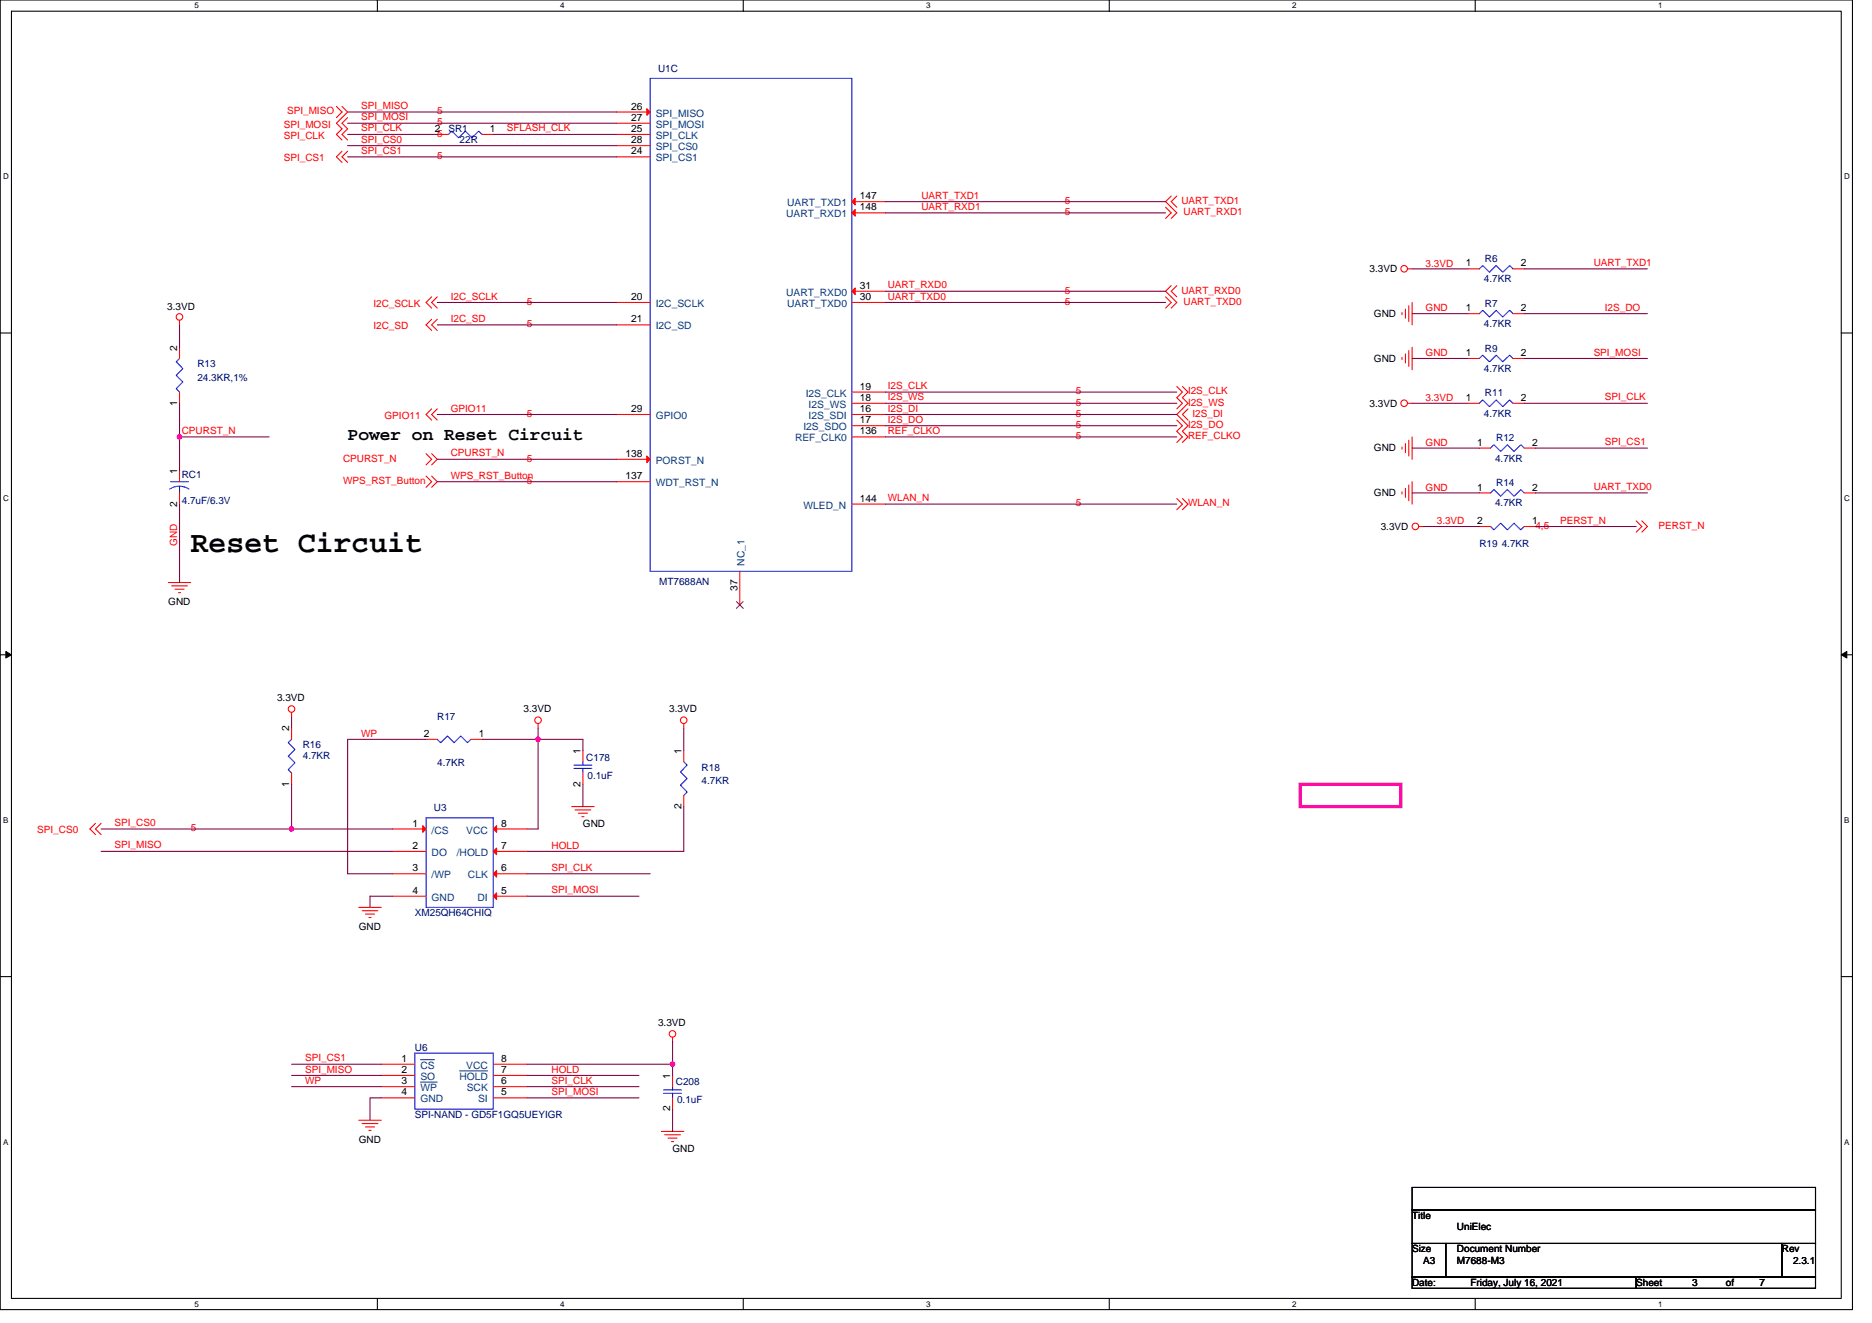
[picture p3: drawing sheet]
<svg xmlns="http://www.w3.org/2000/svg" width="297mm" height="210mm" viewBox="0 0 297 210" stroke-linecap="round" stroke-linejoin="round" font-family="sans-serif">
<path d="M0 0h293.9v207.9h-293.9zM1.8 1.8h290.4v204.3h-290.4z" fill="none" stroke="#000" stroke-width=".17"/>
<g fill="#fff">
<path d="M30.8 .2h.7v1.4h-.7z"/>
<path d="M30.8 206.3h.7v1.4h-.7z"/>
</g>
<path d="M59.9 0v1.8M59.9 206.1v1.8" fill="none" stroke="#000" stroke-width=".17"/>
<g fill="#fff">
<path d="M88.9 .2h.7v1.4h-.7z"/>
<path d="M88.9 206.3h.7v1.4h-.7z"/>
</g>
<path d="M117.9 0v1.8M117.9 206.1v1.8" fill="none" stroke="#000" stroke-width=".17"/>
<g fill="#fff">
<path d="M147 .2h.7v1.4h-.7z"/>
<path d="M147 206.3h.7v1.4h-.7z"/>
</g>
<path d="M176 0v1.8M176 206.1v1.8" fill="none" stroke="#000" stroke-width=".17"/>
<g fill="#fff">
<path d="M205 .2h.7v1.4h-.7z"/>
<path d="M205 206.3h.7v1.4h-.7z"/>
</g>
<path d="M234.1 0v1.8M234.1 206.1v1.8" fill="none" stroke="#000" stroke-width=".17"/>
<g fill="#fff">
<path d="M263.1 .2h.7v1.4h-.7z"/>
<path d="M263.1 206.3h.7v1.4h-.7z"/>
<path d="M.5 27.3h.9v1.4h-.9z"/>
<path d="M292.6 27.3h.9v1.4h-.9z"/>
<path d="M.5 78.4h.9v1.4h-.9z"/>
<path d="M292.6 78.4h.9v1.4h-.9z"/>
</g>
<path d="M0 52.9h1.8M292.2 52.9h1.7" fill="none" stroke="#000" stroke-width=".17"/>
<g fill="#fff">
<path d="M.5 129.5h.8v1.4h-.8z"/>
<path d="M292.6 129.5h.9v1.4h-.9z"/>
</g>
<path d="M0 103.9h1.8M292.2 103.9h1.7" fill="none" stroke="#000" stroke-width=".17"/>
<path d="M.9 103.4l.9 .5-.9 .5zM292.2 103.9l.8-.5v1z" fill="#000" stroke="#000" stroke-width=".16"/>
<g fill="#fff">
<path d="M.5 180.5h.8v1.4h-.8z"/>
<path d="M292.6 180.5h.9v1.4h-.9z"/>
</g>
<path d="M0 155h1.8M292.2 155h1.7M224.1 188.5h64v3.5h-64zM224.1 192h64v5.4h-64zM224.1 197.4h5.3v5.3h-5.3zM229.4 197.4h53.3v5.3h-53.3zM282.7 197.4h5.4v5.3h-5.4zM224.1 202.7h35.5v1.8h-35.5zM259.6 202.7h28.5v1.8h-28.5z" fill="none" stroke="#000" stroke-width=".17"/>
<path d="M206.3 124.5h16v3.5h-16z" fill="none" stroke="#f0f" stroke-width=".53"/>
<g fill="none" stroke="#f00" stroke-width=".17">
<path d="M53.4 16.9l.9 .9-.9 .9M54.3 16.9l.9 .9-1.8 1.8 .9 .8-.9 .9 .9 .9M55.2 18.7l-.9 .9 .9 .8-.9 .9 .9 .9M97.8 17.8h5.4M97.8 19.6h5.4M54.3 24l-.9 .9 .9 .9M55.2 24l-.9 .9 .9 .9M69.4 21.3h1.8M76.5 21.3h1.8M97.8 21.3h5.4M97.8 23.1h5.4M97.8 24.9h5.4"/>
<path d="M135.2 32h5.3M135.2 33.8h5.3M185 32.9l.8 .9-.8 .9M185.8 31.1l-.8 .9 1.7 1.8-.9 .9M186.7 31.1l-.9 .9 .9 .9M28.5 50.8v.8M28.5 55.1v1.8M68.5 47.1l-.9 .9 .9 .9M68.5 50.7l-.9 .9 .9 .9M69.4 47.1l-.9 .9 .9 .9M69.4 50.7l-.9 .9 .9 .9M97.8 48h5.4"/>
<path d="M97.8 51.6h5.4M135.2 48h5.3M135.2 46.2h5.3M185 47.1l.8 .9-.8 .9M185.8 45.3l-.8 .9 1.7 1.8-.9 .9M186.7 45.3l-.9 .9 .9 .9M222.5 56.7v.4M222.5 49.6v.4M223 56.2v1.4M223 49.1v1.4M223.3 42.7h.8M223.5 55.6v2.5"/>
<path d="M223.5 48.5v2.5M224.1 55.1v3.6M224.1 48v3.6M233 56.9h1.7M233 49.8h1.7M233 42.7h1.7M240.1 56.9h1.7M240.1 49.8h1.7M240.1 42.7h1.7M28.5 74.7v1.8M28.5 78.2v1.8M28.5 62.2v1.8"/>
<path d="M67.6 75.6l.9 .9-.9 .8M67.6 72l.9 .9-.9 .9M68.5 64.9l-.9 .9 .9 .9M68.5 75.6l.9 .9-.9 .8M68.5 72l.9 .9-.9 .9M69.4 64.9l-.9 .9 .9 .9M97.8 65.8h5.4M97.8 72.9h5.4M97.8 76.5h5.4M135.2 65.8h5.3M135.2 64h5.3M135.2 67.6h5.3"/>
<path d="M135.2 62.2h5.3M135.2 69.3h5.3M186.7 66.7l.9 .9-.9 .9 .9 .8-.9 .9M186.7 61.3l.9 .9-.9 .9 .9 .9-.9 .9M186.7 79.1l.9 .9-.9 .9M187.6 61.3l.9 .9-.9 .9 .9 .9-1.8 1.8 1.8 1.8-.9 .9 .9 .8-.9 .9M187.6 79.1l.9 .9-.9 .9M188.5 64.9l-.9 .9 .9 .9M222.5 71v.3M222.5 78.1v.3M223 70.4v1.4M223 77.5v1.5"/>
<path d="M223.3 64h.8M223.5 69.9v2.5M223.5 77v2.5M224.1 69.3v3.6M224.1 76.5v3.5M233 64h1.7M234.7 78.2h1.8M234.7 71.1h1.8M240.1 64h1.7M241.8 78.2h1.8M241.8 71.1h1.8M26.7 92.5h3.6"/>
<path d="M27.2 93h2.5M27.8 93.5h1.4M28.3 94.1h.4M117.4 90.7v5.3M135.2 80h5.3M225.1 83.6h.7M234.7 83.6h1.8M241.8 83.6h1.8M259.6 82.7l.9 .9-.9 .9M260.5 82.7l.9 .9-.9 .9M46.3 113.1v.7M46.3 115.6v1.7"/>
<path d="M67.6 117.3h1.8M74.7 117.3h1.8M85.4 114.9v.7M92.5 119.1v1.8M108.5 114.9v.7M108.5 119.1v1.8M15.2 130.7l-.9 .9 .9 .9M16 130.7l-.8 .9 .8 .9M46.3 122.7v1.8M62.3 131.6h5.3M62.3 135.1h5.3M62.3 138.7h5.3"/>
<path d="M78.3 131.6h5.3M78.3 135.1h5.3M78.3 138.7h5.3M90.7 128h3.6M91.2 128.5h2.5M91.8 129.1h1.4M92.3 129.6h.4M92.5 122.7v1.8M108.5 126.2v1.8M56.9 144h3.6M57.5 144.5h2.5M58 145.1h1.4"/>
<path d="M58.5 145.6h.4M62.3 142.2h5.3M78.3 142.2h5.3M56.9 177.8h3.6M57.5 178.3h2.5M58 178.9h1.4M58.5 179.4h.4M60.5 170.7h5.3M60.5 168.9h5.3M60.5 174.2h5.3M60.5 172.5h5.3M78.3 174.2h5.3"/>
<path d="M78.3 172.5h5.3M78.3 170.7h5.3M78.3 168.9h5.3M104.9 179.6h3.6M106.7 164.6v.8M106.7 170.7v1.8M106.7 174.2v1.8M105.5 180.1h2.5M106 180.6h1.4M106.5 181.2h.4"/>
<circle cx="28.5" cy="50.3" r=".52"/>
<circle cx="222.8" cy="42.7" r=".52"/>
<circle cx="222.8" cy="64" r=".52"/>
<circle cx="224.6" cy="83.6" r=".52"/>
<circle cx="46.3" cy="112.5" r=".52"/>
<circle cx="85.4" cy="114.3" r=".52"/>
<circle cx="108.5" cy="114.3" r=".52"/>
<circle cx="106.7" cy="164.1" r=".52"/>
</g>
<g fill="none" stroke="#00f" stroke-width=".17">
<path d="M103.2 12.4h32v78.3h-32zM71.2 21.3l.5-.5 1.1 1.1 1-1.1 1.1 1.1 1.1-1.1 .5 .5M28.5 56.9l-.5 .5 1 1.1-1 1.1 1 1-1 1.1 .5 .5M234.7 56.9l.6-.5 1 1 1.1-1 1.1 1 1-1 .6 .5M234.7 49.8l.6-.5 1 1 1.1-1 1.1 1 1-1 .6 .5M234.7 42.7l.6-.6 1 1.1 1.1-1.1 1.1 1.1 1-1.1 .6 .6M26.9 77.6a2.83 2.83 0 0 1 3.1 0M27.1 76.5h2.8M28.5 77.2v1M234.7 64l.6-.5 1 1 1.1-1 1.1 1 1-1 .6 .5M236.5 78.2l.5-.5 1.1 1.1 1.1-1.1 1 1.1 1.1-1.1 .5 .5M236.5 71.1l.5-.5 1.1 1 1.1-1 1 1 1.1-1 .5 .5"/>
<path d="M236.5 83.6l.5 .5 1.1-1.1 1.1 1.1 1-1.1 1.1 1.1 .5-.5M46.3 117.3l-.6 .6 1.1 1.1-1.1 1 1.1 1.1-1.1 1.1 .6 .5M69.4 117.3l.5 .6 1.1-1.1 1 1.1 1.1-1.1 1.1 1.1 .5-.6M67.6 129.8h10.7v14.2h-10.7zM91.1 121.4h2.8M91.1 122h2.8M92.5 122v.7M92.5 120.9v.5M108.5 120.9l.5 .5-1 1.1 1 1.1-1 1 1 1.1-.5 .5M65.8 167.1h12.5v8.9h-12.5zM105.3 173h2.8M105.3 173.5h2.8"/>
<path d="M106.7 173.5v.7M106.7 172.5v.5"/>
</g>
<path d="M66.7 168.2h2.3M66.7 171.7h2.7M72.9 170h4.5" fill="none" stroke="#004080" stroke-width=".16"/>
<g fill="#f00" stroke="#f00" stroke-width=".17">
<path d="M67.1 131l.5 .6-.5 .5z"/>
<path d="M78.3 131.6l.5-.6v1.1z"/>
<path d="M78.3 135.1l.5-.5v1.1z"/>
<path d="M78.3 138.7l.5-.5v1z"/>
<path d="M78.3 142.2l.5-.5v1.1z"/>
<path d="M102.6 17.3l.6 .5-.6 .5z"/>
<path d="M102.6 72.4l.6 .5-.6 .5z"/>
<path d="M135.2 46.2l.5-.5v1.1z"/>
<path d="M135.2 32l.5-.5v1z"/>
<path d="M135.2 33.8l.5-.5v1z"/>
</g>
<path d="M116.9 95.5l1 1.1M117.9 95.5l-1.1 1.1" fill="none" stroke="#804000" stroke-width=".16"/>
<g fill="none" stroke="#800040" stroke-width=".17">
<path d="M55.2 19.6h42.6M55.2 17.8h42.6M55.2 23.1h42.6M55.2 21.3h14.2M55.2 24.9h42.6M78.3 21.3h19.5M140.5 32h44.5M140.5 33.8h44.5M28.5 51.6v3.5M69.4 48h28.4M69.4 51.6h28.4M140.5 48h44.5"/>
<path d="M140.5 46.2h44.5M224.1 56.9h8.9M224.1 49.8h8.9M224.1 42.7h8.9M241.8 56.9h19.6M241.8 49.8h19.6M241.8 42.7h19.6M28.5 69.3h14.2M28.5 69.3v5.4M28.5 64v5.3M69.4 72.9h28.4M69.4 65.8h28.4"/>
<path d="M69.4 76.5h28.4M140.5 65.8h46.2M140.5 67.6h46.2M140.5 62.2h46.2M140.5 64h46.2M140.5 69.3h46.2M224.1 71.1h10.6M224.1 78.2h10.6M224.1 64h8.9M241.8 64h19.6M243.6 71.1h17.8M243.6 78.2h17.8"/>
<path d="M28.5 80v12.5M140.5 80h46.2M225.8 83.6h8.9M243.6 83.6h16M46.3 113.8v1.8M67.6 117.3h-12.4v21.4h7.1M76.5 117.3h8.9M85.4 117.3v14.3h-1.8M85.4 115.6v1.7M85.4 117.3h7.1v1.8M108.5 115.6v3.5M16 131.6h30.3"/>
<path d="M16 135.1h46.3M46.3 124.5v7.1M46.3 131.6h16M83.6 138.7h19.6M92.5 124.5v3.5M108.5 128v7.1h-24.9M62.3 142.2h-3.6v1.8M83.6 142.2h17.8M46.3 172.5h14.2M46.3 170.7h14.2M46.3 168.9h14.2M60.5 174.2h-1.8v3.6"/>
<path d="M83.6 170.7h17.8M83.6 172.5h17.8M83.6 174.2h17.8M83.6 168.9h23.1M106.7 165.4v3.5M106.7 176v3.6M106.7 168.9v1.8"/>
</g>
<g fill="#f0f" stroke="#f0f" stroke-width=".17">
<circle cx="85.4" cy="117.3" r=".35"/>
<circle cx="46.3" cy="131.6" r=".35"/>
<circle cx="106.7" cy="168.9" r=".35"/>
<circle cx="28.5" cy="69.3" r=".35"/>
</g>
<text font-size="4.8" x="30.3" y="87.6">Reset Circuit</text>
<text font-size="2.8" x="55.2" y="69.9">Power on Reset Circuit</text>
<g font-size="1.6" fill="#000080">
<text x="104.4" y="11.4">U1C</text>
<text x="71.2" y="21">SR1</text>
<text x="72.9" y="22.8">22R</text>
<text x="235.6" y="41.6">R6</text>
<text x="235.5" y="44.8">4.7KR</text>
<text x="235.5" y="51.9">4.7KR</text>
<text x="235.6" y="48.7">R7</text>
<text x="31.3" y="58.3">R13</text>
<text x="235.5" y="59">4.7KR</text>
<text x="235.6" y="55.8">R9</text>
<text x="31.3" y="60.5">24.3KR,1%</text>
<text x="235.6" y="62.9">R11</text>
<text x="235.5" y="66.1">4.7KR</text>
<text x="237.4" y="70">R12</text>
<text x="28.8" y="75.9">RC1</text>
<text x="237.2" y="73.3">4.7KR</text>
<text x="237.4" y="77.2">R14</text>
<text x="28.8" y="80">4.7uF/6.3V</text>
<text x="237.2" y="80.4">4.7KR</text>
<text x="234.7" y="86.8">R19 4.7KR</text>
<text x="104.6" y="92.8">MT7688AN</text>
<text x="48" y="118.8">R16</text>
<text x="69.4" y="114.3">R17</text>
<text x="48" y="120.5">4.7KR</text>
<text x="69.4" y="121.6">4.7KR</text>
<text x="93" y="120.7">C178</text>
<text x="93.2" y="123.6">0.1uF</text>
<text x="111.3" y="122.3">R18</text>
<text x="111.3" y="124.5">4.7KR</text>
<text x="68.9" y="128.7">U3</text>
<text x="65.8" y="145.4">XM25QH64CHIQ</text>
<text x="65.8" y="166.8">U6</text>
<text x="107.2" y="172.3">C208</text>
<text x="65.8" y="177.4">SPI-NAND - GD5F1GQ5UEYIGR</text>
<text x="107.4" y="175.1">0.1uF</text>
</g>
<g font-size="1.6" fill="#f00">
<text x="57.3" y="17.3">SPI_MISO</text>
<text x="45" y="20.3">SPI_MOSI</text>
<text x="45" y="22">SPI_CLK</text>
<text x="45.5" y="18.1">SPI_MISO</text>
<text x="57.3" y="22.6">SPI_CS0</text>
<text x="57.3" y="20.9">SPI_CLK</text>
<text x="57.3" y="19.1">SPI_MOSI</text>
<text x="69.4" y="19.9">5</text>
<text x="69.4" y="21.7">5</text>
<text x="69.4" y="18.1">5</text>
<text x="80.4" y="20.9">SFLASH_CLK</text>
<text x="45" y="25.6">SPI_CS1</text>
<text x="57.3" y="24.4">SPI_CS1</text>
<text x="69.4" y="25.3">5</text>
<text x="146.2" y="31.5">UART_TXD1</text>
<text x="146.2" y="33.3">UART_RXD1</text>
<text x="168.9" y="32.4">5</text>
<text x="168.9" y="34.1">5</text>
<text x="187.4" y="32.4">UART_TXD1</text>
<text x="187.8" y="34.1">UART_RXD1</text>
<text x="71.5" y="47.5">I2C_SCLK</text>
<text x="140.9" y="47.5">UART_TXD0</text>
<text x="140.9" y="45.8">UART_RXD0</text>
<text x="168.9" y="46.6">5</text>
<text x="187.4" y="46.6">UART_RXD0</text>
<text x="226.2" y="42.3">3.3VD</text>
<text x="252.9" y="42.2">UART_TXD1</text>
<text x="59.2" y="48.7">I2C_SCLK</text>
<text x="59.2" y="52.3">I2C_SD</text>
<text x="71.5" y="51.1">I2C_SD</text>
<text x="83.6" y="48.4">5</text>
<text x="83.6" y="51.9">5</text>
<text x="168.9" y="48.4">5</text>
<text x="187.8" y="48.4">UART_TXD0</text>
<text x="226.2" y="49.4">GND</text>
<text x="254.7" y="49.3">I2S_DO</text>
<text x="226.2" y="56.5">GND</text>
<text x="252.9" y="56.4">SPI_MOSI</text>
<text x="71.5" y="65.4">GPIO11</text>
<text x="140.9" y="65.3">I2S_DI</text>
<text x="140.9" y="61.8">I2S_CLK</text>
<text x="140.9" y="63.5">I2S_WS</text>
<text x="170.7" y="64.4">5</text>
<text x="170.7" y="62.6">5</text>
<text x="188.5" y="64.4">I2S_WS</text>
<text x="188.5" y="62.6">I2S_CLK</text>
<text x="226.2" y="63.6">3.3VD</text>
<text x="254.7" y="63.5">SPI_CLK</text>
<text x="28.8" y="68.9">CPURST_N</text>
<text x="61" y="66.5">GPIO11</text>
<text x="83.6" y="66.1">5</text>
<text x="140.9" y="67.1">I2S_DO</text>
<text x="140.9" y="68.9">REF_CLKO</text>
<text x="170.7" y="66.1">5</text>
<text x="170.7" y="67.9">5</text>
<text x="170.7" y="69.7">5</text>
<text x="188.5" y="67.9">I2S_DO</text>
<text x="188.5" y="69.7">REF_CLKO</text>
<text x="189.2" y="66.1">I2S_DI</text>
<text x="226.2" y="70.8">GND</text>
<text x="254.7" y="70.7">SPI_CS1</text>
<text x="54.4" y="76.8">WPS_RST_Button</text>
<text x="54.4" y="73.3">CPURST_N</text>
<text x="71.5" y="72.4">CPURST_N</text>
<text x="71.5" y="76">WPS_RST_Button</text>
<text x="83.6" y="73.3">5</text>
<text x="83.6" y="76.8">5</text>
<text x="226.2" y="77.9">GND</text>
<text x="252.9" y="77.8">UART_TXD0</text>
<text x="140.9" y="79.5">WLAN_N</text>
<text x="170.7" y="80.4">5</text>
<text x="188.5" y="80.4">WLAN_N</text>
<text x="228" y="83.2">3.3VD</text>
<text x="243.6" y="83.9">4,5</text>
<text x="247.5" y="83.1">PERST_N</text>
<text x="263.2" y="83.9">PERST_N</text>
<text x="28.1" y="86.6" transform="rotate(-90 28.1 86.6)">GND</text>
<text x="57.3" y="117">WP</text>
<text x="18.2" y="131.1">SPI_CS0</text>
<text x="30.3" y="131.9">5</text>
<text x="5.9" y="132.3">SPI_CS0</text>
<text x="18.2" y="134.7">SPI_MISO</text>
<text x="87.5" y="134.8">HOLD</text>
<text x="87.5" y="138.2">SPI_CLK</text>
<text x="87.5" y="141.8">SPI_MOSI</text>
<text x="48.4" y="172.1">WP</text>
<text x="48.4" y="170.2">SPI_MISO</text>
<text x="48.4" y="168.4">SPI_CS1</text>
<text x="87.5" y="170.3">HOLD</text>
<text x="87.5" y="172">SPI_CLK</text>
<text x="87.5" y="173.8">SPI_MOSI</text>
</g>
<g font-size="1.6">
<text x="100.1" y="17.4">26</text>
<text x="69" y="21">2</text>
<text x="77.7" y="21">1</text>
<text x="100.1" y="19.2">27</text>
<text x="100.1" y="21">25</text>
<text x="100.1" y="22.7">28</text>
<text x="100.1" y="24.5">24</text>
<text x="136.4" y="31.6">147</text>
<text x="136.4" y="33.4">148</text>
<text x="100.1" y="47.6">20</text>
<text x="136.4" y="47.6">30</text>
<text x="136.4" y="45.8">31</text>
<text x="217.3" y="43.2">3.3VD</text>
<text x="232.6" y="42.3">1</text>
<text x="241.3" y="42.3">2</text>
<text x="26.5" y="49.3">3.3VD</text>
<text x="100.1" y="51.2">21</text>
<text x="218" y="50.3">GND</text>
<text x="232.6" y="49.4">1</text>
<text x="241.3" y="49.4">2</text>
<text x="28.1" y="55.6" transform="rotate(-90 28.1 55.6)">2</text>
<text x="218" y="57.4">GND</text>
<text x="232.6" y="56.5">1</text>
<text x="241.3" y="56.5">2</text>
<text x="28.1" y="64.4" transform="rotate(-90 28.1 64.4)">1</text>
<text x="100.1" y="65.4">29</text>
<text x="136.4" y="63.6">18</text>
<text x="136.4" y="65.4">16</text>
<text x="136.4" y="61.8">19</text>
<text x="217.3" y="64.5">3.3VD</text>
<text x="232.6" y="63.6">1</text>
<text x="241.3" y="63.6">2</text>
<text x="136.4" y="69">136</text>
<text x="136.4" y="67.2">17</text>
<text x="218" y="71.6">GND</text>
<text x="234.4" y="70.7">1</text>
<text x="243.1" y="70.7">2</text>
<text x="28.1" y="75.2" transform="rotate(-90 28.1 75.2)">1</text>
<text x="99.2" y="72.5">138</text>
<text x="99.2" y="76.1">137</text>
<text x="234.4" y="77.9">1</text>
<text x="243.1" y="77.9">2</text>
<text x="28.1" y="80.4" transform="rotate(-90 28.1 80.4)">2</text>
<text x="136.4" y="79.6">144</text>
<text x="218" y="78.8">GND</text>
<text x="234.4" y="83.2">2</text>
<text x="243.1" y="83.2">1</text>
<text x="219.1" y="84.1">3.3VD</text>
<text x="117" y="93.7" transform="rotate(-90 117 93.7)">37</text>
<text x="26.7" y="96">GND</text>
<text x="44" y="111.3">3.3VD</text>
<text x="83.1" y="113.1">3.3VD</text>
<text x="106.2" y="113.1">3.3VD</text>
<text x="45.9" y="116.1" transform="rotate(-90 45.9 116.1)">2</text>
<text x="67.2" y="117">2</text>
<text x="76" y="117">1</text>
<text x="92.1" y="119.7" transform="rotate(-90 92.1 119.7)">1</text>
<text x="108.1" y="119.7" transform="rotate(-90 108.1 119.7)">1</text>
<text x="45.9" y="124.8" transform="rotate(-90 45.9 124.8)">1</text>
<text x="92.1" y="124.8" transform="rotate(-90 92.1 124.8)">2</text>
<text x="65.5" y="131.2">1</text>
<text x="79.5" y="131.2">8</text>
<text x="92.5" y="131.2">GND</text>
<text x="108.1" y="128.4" transform="rotate(-90 108.1 128.4)">2</text>
<text x="65.5" y="134.7">2</text>
<text x="79.5" y="134.7">7</text>
<text x="65.5" y="141.9">4</text>
<text x="65.5" y="138.3">3</text>
<text x="79.5" y="141.9">5</text>
<text x="79.5" y="138.3">6</text>
<text x="56.9" y="147.6">GND</text>
<text x="104.4" y="162.9">3.3VD</text>
<text x="63.7" y="170.3">2</text>
<text x="63.7" y="173.9">4</text>
<text x="63.7" y="168.5">1</text>
<text x="63.7" y="172.1">3</text>
<text x="79.5" y="170.3">7</text>
<text x="79.5" y="173.9">5</text>
<text x="79.5" y="168.5">8</text>
<text x="79.5" y="172.1">6</text>
<text x="106.3" y="171.2" transform="rotate(-90 106.3 171.2)">1</text>
<text x="106.3" y="176.4" transform="rotate(-90 106.3 176.4)">2</text>
<text x="56.9" y="181.4">GND</text>
<text x="106.7" y="182.8">GND</text>
<text x="224.1" y="193.4">Title</text>
<text x="231.2" y="195.2">UniElec</text>
<text x="224.1" y="198.8">Size</text>
<text x="225.8" y="200.6">A3</text>
<text x="231.2" y="198.8">Document Number</text>
<text x="231.2" y="200.6">M7688-M3</text>
<text x="282.7" y="198.8">Rev</text>
<text x="284.5" y="200.6">2.3.1</text>
<text x="224.1" y="204.1">Date:</text>
<text x="233.3" y="204.1">Friday, July 16, 2021</text>
<text x="259.6" y="204.1">Sheet</text>
<text x="268.5" y="204.1">3</text>
<text x="273.9" y="204.1">of</text>
<text x="279.2" y="204.1">7</text>
</g>
<g font-size="1.6" fill="#004080">
<text x="104.1" y="18.5">SPI_MISO</text>
<text x="104.1" y="20.3">SPI_MOSI</text>
<text x="104.1" y="22.1">SPI_CLK</text>
<text x="104.1" y="23.8">SPI_CS0</text>
<text x="104.1" y="25.6">SPI_CS1</text>
<text x="124.7" y="34.5">UART_RXD1</text>
<text x="124.9" y="32.7">UART_TXD1</text>
<text x="124.7" y="46.9">UART_RXD0</text>
<text x="104.1" y="48.7">I2C_SCLK</text>
<text x="104.1" y="52.3">I2C_SD</text>
<text x="124.9" y="48.7">UART_TXD0</text>
<text x="127.8" y="62.9">I2S_CLK</text>
<text x="128.3" y="64.7">I2S_WS</text>
<text x="104.1" y="66.5">GPIO0</text>
<text x="126.1" y="70.1">REF_CLK0</text>
<text x="127.5" y="68.3">I2S_SDO</text>
<text x="128.3" y="66.5">I2S_SDI</text>
<text x="104.1" y="73.6">PORST_N</text>
<text x="104.1" y="77.2">WDT_RST_N</text>
<text x="127.5" y="80.7">WLED_N</text>
<text x="118.1" y="89.8" transform="rotate(-90 118.1 89.8)">NC_1</text>
<text x="68.5" y="132.3">/CS</text>
<text x="68.5" y="135.8">DO</text>
<text x="72.5" y="135.8">/HOLD</text>
<text x="74" y="132.3">VCC</text>
<text x="68.5" y="143">GND</text>
<text x="68.5" y="139.4">/WP</text>
<text x="74.2" y="139.4">CLK</text>
<text x="75.8" y="143">DI</text>
<text x="66.7" y="171.4">SO</text>
<text x="66.7" y="169.6">CS</text>
<text x="66.7" y="173.2">WP</text>
<text x="72.9" y="171.4">HOLD</text>
<text x="74" y="169.6">VCC</text>
<text x="74.1" y="173.2">SCK</text>
<text x="66.7" y="175">GND</text>
<text x="75.9" y="175">SI</text>
</g>
<g font-size="1.3">
<text x="30.8" y="1.3">5</text>
<text x="88.9" y="1.3">4</text>
<text x="147" y="1.3">3</text>
<text x="205" y="1.3">2</text>
<text x="263.1" y="1.3">1</text>
<text x=".5" y="28.4">D</text>
<text x="292.6" y="28.4">D</text>
<text x=".5" y="79.5">C</text>
<text x="292.6" y="79.5">C</text>
<text x=".5" y="130.6">B</text>
<text x="292.6" y="130.6">B</text>
<text x=".5" y="181.7">A</text>
<text x="292.6" y="181.7">A</text>
<text x="30.8" y="207.4">5</text>
<text x="88.9" y="207.4">4</text>
<text x="147" y="207.4">3</text>
<text x="205" y="207.4">2</text>
<text x="263.1" y="207.4">1</text>
</g>
</svg>
